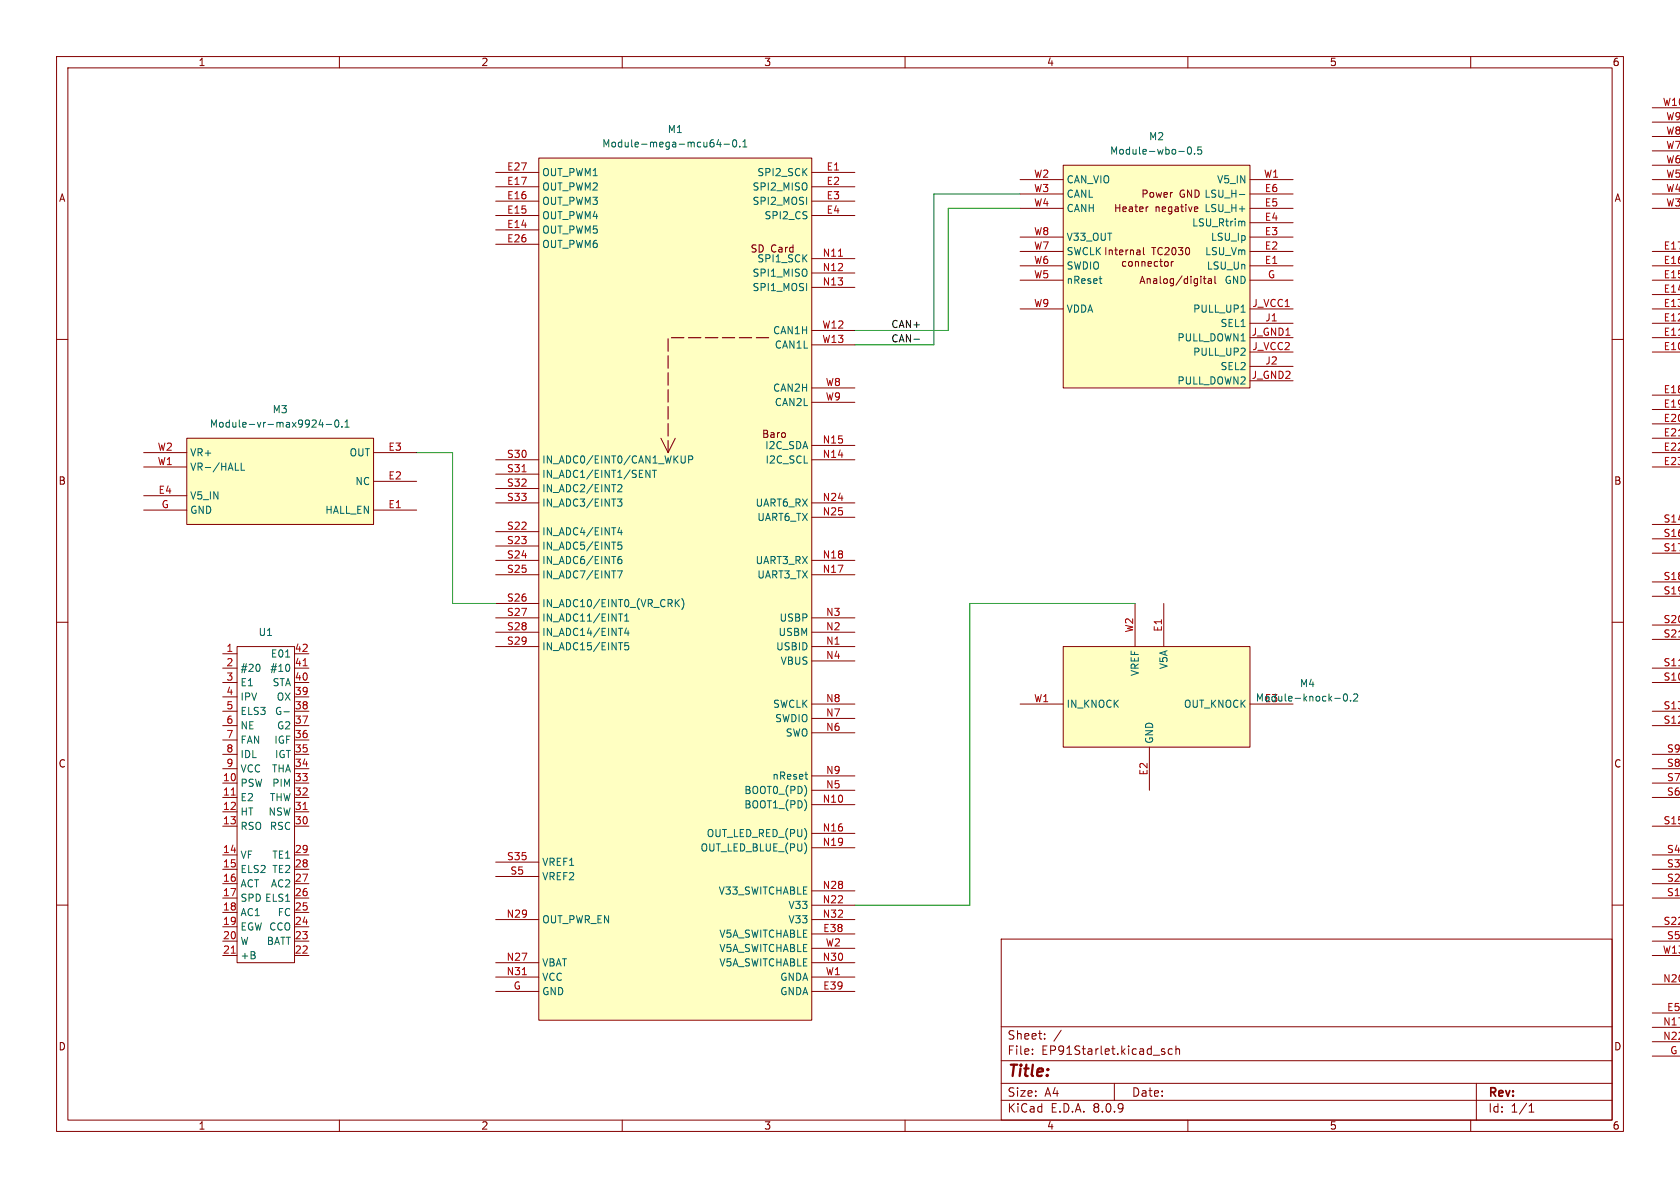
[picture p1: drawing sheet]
<svg xmlns="http://www.w3.org/2000/svg" width="297mm" height="210mm" viewBox="0 0 297 210" stroke-linecap="round" stroke-linejoin="round" font-family="sans-serif">
<g fill="none" stroke="#840000" stroke-width=".18">
<path d="M10 10h277v190h-277zM12 12h273v186h-273zM60 10v2M110 10v2M160 10v2M210 10v2M260 10v2M10 60h2M285 60h2M10 110h2M285 110h2M10 160h2"/>
<path d="M177 166h108v32h-108zM285 160h2M60 198v2M110 198v2M160 198v2M177 194.5h108M177 191.5h108M177 187.5h108M177 181.5h108M182.5 186.3v.1M182.5 185.5v.1M184.7 183.6v.1"/>
<path d="M184.7 182.8v.1M187.6 182.1l-1.3 2M197 191.5v3M205.5 185.9l.4 .1 .1 .2-.3 .2h-.2M205.5 185.4l.4 .1M207.2 185.5l-.4-.1-.3 .3v.4l.2 .2h.5M207.9 185.5l.2-.1 .4 .1v.9M207.9 184.9v1.5M210 198v2M260 198v2M261 191.5v6.5M270.3 196.6h.9"/>
<path d="M270.3 195.5l.4-.4v1.5"/>
</g>
<path d="M188 114.3h33v17.8h-33z" fill="#ffffc2"/>
<path d="M188 114.3h33v17.8h-33zM200.7 106.7v7.6M205.7 106.7v7.6M180.3 124.5h7.7M203.2 132.1v7.6M221 124.5h7.6" fill="none" stroke="#840000" stroke-width=".18"/>
<path d="M236 123.4h.9M237.7 122.7h.1a.68 .68 0 0 1 .4 .6 .68 .68 0 0 1-.4 .6 .84 .84 0 0 1-.1-1.2zM238.8 123.8v.1M239.3 122.8l.5-.1 .2 .3-.8 .9h.8" fill="none" stroke="#006464" stroke-width=".18"/>
<path d="M188 29.2h33v39.4h-33z" fill="#ffffc2"/>
<g fill="none" stroke="#840000" stroke-width=".18">
<path d="M292.1 19.1h5M180.3 36.8h7.7M180.3 34.3h7.7M180.3 31.8h7.7M188 29.2h33v39.4h-33zM203 36.6h-.3M211.3 36.6h.4l.1 .3-.6 .1M211.7 37.3l-.4 .1M221 39.4h7.6M221 36.8h7.6M221 34.3h7.6M221 31.8h7.6"/>
<path d="M292.1 36.8h5M292.1 34.3h5M292.1 31.8h5M292.1 29.2h5M292.1 26.7h5M292.1 24.1h5M292.1 21.6h5M180.3 47h7.7M180.3 44.5h7.7M180.3 41.9h7.7M180.3 49.5h7.7M180.3 54.6h7.7"/>
<path d="M195.5 43.8v1.2M196.1 44.2v.8M196.1 44.3l.2-.1h.3v.8M197.1 44.2h.5M197.2 43.8v1.1l.4 .1M197.9 44.6l.6-.1v-.3h-.4l-.2 .2 .1 .6h.5M199 46.3l-.3-.1-.3 .3 .1 .5h.5M199.1 44.2v.8M199.4 44.2l-.3 .2M199.6 46.4l.2-.2 .3 .2 .1 .4-.1 .2-.3 .1-.2-.1zM199.8 44.3l.2-.1h.3l.1 .8M199.8 44.2v.8"/>
<path d="M200.7 46.4l.2-.2 .3 .1 .1 .8M200.7 46.2v.9M201 44.2h.5v.8M201.5 44.5h-.4l-.2 .2 .2 .3h.4M201.9 46.4l.2-.2 .3 .1v.8M201.9 46.2v.9M202.1 43.8v1.1l.2 .1M203 46.7l.6-.2-.1-.2-.4-.1-.1 .2v.6h.5M203.6 43.8h.7M204 43.8v1.2M204.7 46.3l-.4-.1-.2 .3 .1 .5h.5M205 46.2h.5"/>
<path d="M205.2 45.8v1.1l.3 .2M205.5 43.9a.6 .6 0 0 0-.9 .4 .6 .6 0 0 0 .6 .7l.3-.1M205.9 46.4l.2-.2 .4 .2v.4l-.1 .2-.3 .1-.2-.1zM206 43.9l.4-.1 .3 .3-.8 .9h.8M207.1 46.2v.9M207.3 43.8h.2a.68 .68 0 0 1 .4 .6 .68 .68 0 0 1-.4 .6 .84 .84 0 0 1-.2-1.2zM207.4 46.2l-.3 .3M208.3 43.8h.8l-.4 .4 .3 .2v.5l-.1 .1-.6-.1M209.7 43.9l.2-.1a.68 .68 0 0 1 .4 .6 .68 .68 0 0 1-.4 .6l-.2-.1-.1-.4zM212.7 49.3h.5M212.9 48.8v1.1l.3 .2M213.6 49.3h.5l.1 .8"/>
<path d="M214.2 49.6h-.4l-.2 .2 .2 .3 .4-.1M214.8 48.8v1.1l.2 .2M221 47h7.6M221 44.5h7.6M221 41.9h7.6M221 49.5h7.6M221 57.2h7.6M221 59.7h7.6M221 54.6h7.6M292.1 47h5M292.1 44.5h5M292.1 49.5h5"/>
<path d="M292.1 57.2h5M292.1 59.7h5M292.1 54.6h5M292.1 52.1h5M221 64.8h7.6M221 67.3h7.6M221 62.2h7.6M292.1 62.2h5M292.1 69.9h5M292.1 72.4h5M292.1 74.9h5M292.1 77.5h5"/>
<path d="M292.1 80h5M292.1 82.6h5M292.1 92.7h5M292.1 95.3h5M292.1 97.8h5M39.4 118.1h2.5M39.4 115.6h2.5M41.9 114.3h10.2v55.9h-10.2zM52.1 118.1h2.5M52.1 115.6h2.5M292.1 118.1h5M292.1 102.9h5"/>
<path d="M292.1 105.4h5M292.1 110.5h5M292.1 113h5M39.4 120.7h2.5M39.4 128.3h2.5M39.4 125.7h2.5M39.4 138.4h2.5M39.4 135.9h2.5M39.4 133.4h2.5M39.4 130.8h2.5M39.4 123.2h2.5M52.1 120.7h2.5"/>
<path d="M52.1 128.3h2.5M52.1 125.7h2.5M52.1 138.4h2.5M52.1 135.9h2.5M52.1 133.4h2.5M52.1 130.8h2.5M52.1 123.2h2.5M292.1 120.7h5M292.1 128.3h5M292.1 125.7h5M292.1 138.4h5M292.1 135.9h5"/>
<path d="M292.1 133.4h5M39.4 158.8h2.5M39.4 146.1h2.5M39.4 156.2h2.5M39.4 153.7h2.5M39.4 151.1h2.5M39.4 141h2.5M39.4 143.5h2.5M52.1 158.8h2.5M52.1 146.1h2.5M52.1 156.2h2.5M52.1 153.7h2.5"/>
<path d="M52.1 151.1h2.5M52.1 141h2.5M52.1 143.5h2.5M292.1 158.8h5M292.1 146.1h5M292.1 156.2h5M292.1 153.7h5M292.1 151.1h5M292.1 141h5M39.4 163.8h2.5M39.4 166.4h2.5M39.4 168.9h2.5"/>
<path d="M39.4 161.3h2.5M52.1 163.8h2.5M52.1 166.4h2.5M52.1 168.9h2.5M52.1 161.3h2.5M292.1 179.1h5M292.1 174h5M292.1 163.8h5M292.1 166.4h5M292.1 168.9h5M292.1 186.7h5M292.1 181.6h5"/>
<path d="M292.1 184.2h5"/>
</g>
<path d="M210 26.1l.2-.1a.68 .68 0 0 1 .5 .6 .68 .68 0 0 1-.5 .6l-.2-.1-.1-.3zM211.2 27.1v.1M212.4 26h-.6l-.1 .6 .2-.1h.4l.2 .2-.1 .4-.2 .1-.5-.1M219.1 34.4h1M219.7 39.1l.4 .2v.6M194.3 49.3h.5M194.6 50l.2 .1M219.4 55.2h.7M45.9 117.7v.7M50.5 116.1h.7M51.2 117.7v.7M50.2 125.8h1" fill="none" stroke="#006464" stroke-width=".18"/>
<path d="M53.6 117.7h.7M40.9 140.6h.7M53.6 143.1h.7M40.9 168.5h.7" fill="none" stroke="#a90000" stroke-width=".18"/>
<path d="M95.2 27.9h48.3v152.4h-48.3z" fill="#ffffc2"/>
<g fill="none" stroke="#840000" stroke-width=".18">
<path d="M87.6 30.5h7.6M87.6 38.1h7.6M87.6 35.6h7.6M87.6 33h7.6M95.2 27.9h48.3v152.4h-48.3zM143.5 30.5h7.6M143.5 38.1h7.6M143.5 35.6h7.6M143.5 33h7.6M87.6 40.6h7.6M87.6 43.2h7.6M143.5 45.7h7.6"/>
<path d="M143.5 48.3h7.6M143.5 50.8h7.6M143.5 58.4h7.6M116.8 77.5l1.3 2.5 1.3-2.5M143.5 78.7h7.6M143.5 61h7.6M143.5 68.6h7.6M143.5 71.1h7.6M87.6 81.3h7.6M87.6 99.1h7.6M87.6 88.9h7.6M87.6 94h7.6"/>
<path d="M87.6 96.5h7.6M87.6 83.8h7.6M87.6 86.4h7.6M143.5 81.3h7.6M143.5 99.1h7.6M143.5 88.9h7.6M143.5 91.4h7.6M87.6 114.3h7.6M87.6 101.6h7.6M87.6 111.8h7.6M87.6 109.2h7.6M87.6 106.7h7.6"/>
<path d="M143.5 114.3h7.6M143.5 101.6h7.6M143.5 111.8h7.6M143.5 109.2h7.6M143.5 116.8h7.6M143.5 139.7h7.6M143.5 129.5h7.6M143.5 127h7.6M143.5 124.5h7.6M143.5 137.2h7.6M87.6 152.4h7.6M87.6 154.9h7.6"/>
<path d="M143.5 142.2h7.6M143.5 147.3h7.6M143.5 149.9h7.6M143.5 157.5h7.6M87.6 175.3h7.6M87.6 170.2h7.6M87.6 162.6h7.6M87.6 172.7h7.6M143.5 165.1h7.6M143.5 175.3h7.6M143.5 160h7.6M143.5 170.2h7.6"/>
<path d="M143.5 162.6h7.6M143.5 172.7h7.6M143.5 167.6h7.6"/>
</g>
<path d="M135.9 59.7h-17.8v20.3" fill="none" stroke="#840000" stroke-width=".2" stroke-dasharray="2.2 .8"/>
<path d="M148.2 45.3h.8M92.3 83.4h.7M92.3 172.3h.8" fill="none" stroke="#a90000" stroke-width=".18"/>
<g fill="none" stroke="#006464" stroke-width=".18">
<path d="M127 24.6l-.3 1h.8M127.3 25.1v.9M128 25.5h1M129.6 24.8l.2-.1a.68 .68 0 0 1 .5 .6 .68 .68 0 0 1-.5 .7l-.2-.1-.1-.4zM130.8 25.9v.1M131.3 26h.7M131.3 25.1l.4-.4v1.3M109.2 88.2h.7l-.4 .5 .4 .1v.6l-.2 .1-.5-.1M109.2 85.8l.5-.1 .2 .3-.7 .9h.7M109.3 99l.4-.1 .2 .2-.1 .5h-.3l-.2-.1M109.5 93.2l-.3 .9h.8M109.8 93.7v.9"/>
<path d="M109.8 98.4h-.3l-.2 .3M109.9 95.8h-.6l-.1 .6 .2-.1 .4 .1 .1 .2v.4l-.2 .1-.5-.1M114.2 83.1l.7 1.3v-1.3M115.3 83.1h.8M115.7 83.1v1.3M121.1 80.6v1l-.1 .2-.3 .1M121.7 81.3l.6-.1 .2-.2-.1-.3-.7-.1v1.3M109.2 100.9h.8l-.5 1.3M109.3 108.5h.8M110.4 109.8h.8M110.4 108.9l.4-.4v1.3M110.7 111l-.3 .9h.8"/>
<path d="M111 111.5v.8M111.1 113.6h-.6l-.1 .6 .2-.1 .4 .1 .2 .1-.1 .5-.2 .1-.5-.1M119.6 106.5l.5 .8M120.1 106l-.7 .7M120.5 105.8a1.46 1.46 0 0 1 0 1.9M142.3 136.9h.5M142.5 137.7h.3"/>
</g>
<path d="M33 77.5h33v15.2h-33z" fill="#ffffc2"/>
<path d="M33 77.5h33v15.2h-33zM25.4 90.2h7.6M25.4 80h7.6M25.4 87.6h7.6M25.4 82.6h7.6M66 90.2h7.7M66 85.1h7.7M66 80h7.7" fill="none" stroke="#840000" stroke-width=".18"/>
<path d="M56.7 74.2l-.3 .9h.8M57 74.7v.8M57.7 75h.9M59.4 74.3l.1-.1a.68 .68 0 0 1 .4 .7 .68 .68 0 0 1-.4 .6 .84 .84 0 0 1-.1-1.2zM60.4 75.4v.1M61 75.5h.7M61 74.6l.4-.4v1.3M41.6 83.1h.6M42.6 81.9v1.2h.6" fill="none" stroke="#006464" stroke-width=".18"/>
<path d="M161.6 60h.9" fill="none" stroke="#0f0f0f" stroke-width=".18"/>
<path d="M180.3 34.3h-15.2v26.7h-14M180.3 36.8h-12.7v21.6h-16.5M73.7 80h6.3v26.7h7.6M200.7 106.7h-29.3v53.3h-20.3" fill="none" stroke="#009600" stroke-width=".18"/>
<text font-size="2.8" fill="#840000" x="178" y="190.9">Title:</text>
<g font-size="2.1" fill="#840000">
<text x="178" y="184">Sheet:</text>
<text x="178" y="186.7">File:</text>
<text x="184.1" y="186.7">EP91Starlet.kicad_sch</text>
<text x="178" y="196.9">KiCad</text>
<text x="178" y="194.1">Size:</text>
<text x="184.7" y="194.1">A4</text>
<text x="185.7" y="196.9">E.D.A.</text>
<text x="193.3" y="196.9">8.0.9</text>
<text x="200" y="194.1">Date:</text>
<text x="263" y="194.3">Rev:</text>
<text x="263" y="196.9">Id:</text>
<text x="267.1" y="196.9">1/1</text>
</g>
<g font-size="1.8" fill="#840000">
<text x="35" y="11.9">1</text>
<text x="85" y="11.9">2</text>
<text x="135" y="11.9">3</text>
<text x="185" y="11.9">4</text>
<text x="235" y="11.9">5</text>
<text x="285" y="11.9">6</text>
<text x="10.3" y="35.9">A</text>
<text x="201.7" y="35.2">Power</text>
<text x="285.3" y="35.9">A</text>
<text x="196.8" y="37.7">Heater</text>
<text x="204.2" y="37.7">negative</text>
<text x="201.3" y="50.4">Analog/digital</text>
<text x="10.3" y="85.9">B</text>
<text x="285.3" y="85.9">B</text>
<text x="10.3" y="135.9">C</text>
<text x="285.3" y="135.9">C</text>
<text x="10.3" y="185.9">D</text>
<text x="285.3" y="185.9">D</text>
<text x="35" y="199.9">1</text>
<text x="85" y="199.9">2</text>
<text x="135" y="199.9">3</text>
<text x="185" y="199.9">4</text>
<text x="235" y="199.9">5</text>
<text x="285" y="199.9">6</text>
</g>
<g font-size="1.8" fill="#006464">
<text x="117.9" y="23.7">M1</text>
<text x="106.4" y="26.3">Module-mega-mcu64-0.1</text>
<text x="196.1" y="27.5">Module-wbo-0.5</text>
<text x="203" y="25">M2</text>
<text x="95.8" y="33.9">OUT_PWM2</text>
<text x="95.8" y="31.3">OUT_PWM1</text>
<text x="132.9" y="33.9">SPI2_MISO</text>
<text x="133.8" y="31.3">SPI2_SCK</text>
<text x="188.5" y="32.6">CAN_VIO</text>
<text x="188.5" y="35.2">CANL</text>
<text x="208.5" y="35.2">GND LSU_H-</text>
<text x="215.1" y="32.6">V5_IN</text>
<text x="95.8" y="41.5">OUT_PWM5</text>
<text x="95.8" y="39">OUT_PWM4</text>
<text x="95.8" y="36.4">OUT_PWM3</text>
<text x="132.9" y="36.4">SPI2_MOSI</text>
<text x="135.1" y="39">SPI2_CS</text>
<text x="188.5" y="37.7">CANH</text>
<text x="210.7" y="40.2">LSU_Rtrim</text>
<text x="212.8" y="37.7">LSU_H+</text>
<text x="95.8" y="44">OUT_PWM6</text>
<text x="132.6" y="44.9">SD Card</text>
<text x="133.8" y="46.6">SPI1_SCK</text>
<text x="188.5" y="47.9">SWDIO</text>
<text x="188.5" y="45.3">SWCLK</text>
<text x="188.5" y="42.8">V33_OUT</text>
<text x="189.9" y="46.3">Internal</text>
<text x="213" y="45.3">LSU_Vm</text>
<text x="213.3" y="47.9">LSU_Un</text>
<text x="214" y="42.8">LSU_Ip</text>
<text x="132.9" y="49.1">SPI1_MISO</text>
<text x="132.9" y="51.7">SPI1_MOSI</text>
<text x="188.5" y="50.4">nReset</text>
<text x="216.4" y="50.4">GND</text>
<text x="136.6" y="59.3">CAN1H</text>
<text x="188.5" y="55.5">VDDA</text>
<text x="210.8" y="55.5">PULL_UP1</text>
<text x="215.7" y="58">SEL1</text>
<text x="136.9" y="61.8">CAN1L</text>
<text x="208.1" y="60.6">PULL_DOWN1</text>
<text x="210.8" y="63.1">PULL_UP2</text>
<text x="215.7" y="65.6">SEL2</text>
<text x="136.6" y="69.4">CAN2H</text>
<text x="136.9" y="72">CAN2L</text>
<text x="208.1" y="68.2">PULL_DOWN2</text>
<text x="37" y="75.8">Module-vr-max9924-0.1</text>
<text x="48.1" y="73.3">M3</text>
<text x="134.6" y="77.6">Baro</text>
<text x="33.5" y="83.4">VR-/HALL</text>
<text x="33.5" y="80.9">VR+</text>
<text x="61.7" y="80.9">OUT</text>
<text x="95.8" y="82.1">IN_ADC0/EINT0/CAN1_WKUP</text>
<text x="135.2" y="79.6">I2C_SDA</text>
<text x="135.2" y="82.1">I2C_SCL</text>
<text x="33.5" y="88.5">V5_IN</text>
<text x="62.7" y="86">NC</text>
<text x="95.8" y="84.7">IN_ADC1/EINT1/SENT</text>
<text x="95.8" y="87.2">IN_ADC2/EINT2</text>
<text x="95.8" y="89.8">IN_ADC3/EINT3</text>
<text x="133.5" y="89.8">UART6_RX</text>
<text x="33.5" y="91">GND</text>
<text x="57.4" y="91">HALL_EN</text>
<text x="95.8" y="94.8">IN_ADC4/EINT4</text>
<text x="133.8" y="92.3">UART6_TX</text>
<text x="95.8" y="97.4">IN_ADC5/EINT5</text>
<text x="95.8" y="99.9">IN_ADC6/EINT6</text>
<text x="133.5" y="99.9">UART3_RX</text>
<text x="95.8" y="102.5">IN_ADC7/EINT7</text>
<text x="95.8" y="107.5">IN_ADC10/EINT0_(VR_CRK)</text>
<text x="133.8" y="102.5">UART3_TX</text>
<text x="45.6" y="112.6">U1</text>
<text x="95.8" y="110.1">IN_ADC11/EINT1</text>
<text x="95.8" y="112.6">IN_ADC14/EINT4</text>
<text x="137.5" y="112.6">USBM</text>
<text x="137.7" y="110.1">USBP</text>
<text x="42.4" y="119">#20</text>
<text x="47.7" y="119">#10</text>
<text x="47.8" y="116.4">E01</text>
<text x="95.8" y="115.2">IN_ADC15/EINT5</text>
<text x="137.1" y="115.2">USBID</text>
<text x="137.9" y="117.7">VBUS</text>
<text x="201.5" y="119.6" transform="rotate(-90 201.5 119.6)">VREF</text>
<text x="206.6" y="118.4" transform="rotate(-90 206.6 118.4)">V5A</text>
<text x="42.4" y="121.5">E1</text>
<text x="42.4" y="124.1">IPV</text>
<text x="48.1" y="121.5">STA</text>
<text x="48.8" y="124.1">OX</text>
<text x="136.6" y="125.3">SWCLK</text>
<text x="188.5" y="125.3">IN_KNOCK</text>
<text x="209.2" y="125.3">OUT_KNOCK</text>
<text x="221.9" y="124.2">Module-knock-0.2</text>
<text x="223.5" y="124.2">E3</text>
<text x="229.7" y="121.7">M4</text>
<text x="42.4" y="126.6">ELS3</text>
<text x="42.4" y="129.1">NE</text>
<text x="42.4" y="131.7">FAN</text>
<text x="48.4" y="131.7">IGF</text>
<text x="48.5" y="126.6">G-</text>
<text x="48.9" y="129.1">G2</text>
<text x="136.9" y="127.9">SWDIO</text>
<text x="138.8" y="130.4">SWO</text>
<text x="204.1" y="131.6" transform="rotate(-90 204.1 131.6)">GND</text>
<text x="42.4" y="134.2">IDL</text>
<text x="42.4" y="136.8">VCC</text>
<text x="48" y="136.8">THA</text>
<text x="48.5" y="134.2">IGT</text>
<text x="42.4" y="139.3">PSW</text>
<text x="42.4" y="141.8">E2</text>
<text x="47.6" y="141.8">THW</text>
<text x="48" y="139.3">PIM</text>
<text x="131.5" y="143.1">BOOT1_(PD)</text>
<text x="131.5" y="140.6">BOOT0_(PD)</text>
<text x="136.4" y="138">nReset</text>
<text x="42.4" y="144.4">HT</text>
<text x="42.4" y="146.9">RSO</text>
<text x="47.4" y="144.4">NSW</text>
<text x="47.6" y="146.9">RSC</text>
<text x="124.8" y="148.2">OUT_LED_RED_(PU)</text>
<text x="42.4" y="152">VF</text>
<text x="42.4" y="154.5">ELS2</text>
<text x="48" y="154.5">TE2</text>
<text x="48" y="152">TE1</text>
<text x="95.8" y="153.3">VREF1</text>
<text x="95.8" y="155.8">VREF2</text>
<text x="123.7" y="150.7">OUT_LED_BLUE_(PU)</text>
<text x="42.4" y="157.1">ACT</text>
<text x="42.4" y="159.6">SPD ELS1</text>
<text x="47.8" y="157.1">AC2</text>
<text x="127" y="158.3">V33_SWITCHABLE</text>
<text x="139.3" y="160.9">V33</text>
<text x="42.4" y="162.2">AC1</text>
<text x="42.4" y="164.7">EGW CCO</text>
<text x="42.4" y="167.2">W</text>
<text x="47.1" y="167.2">BATT</text>
<text x="49" y="162.2">FC</text>
<text x="95.8" y="163.4">OUT_PWR_EN</text>
<text x="127.1" y="166">V5A_SWITCHABLE</text>
<text x="139.3" y="163.4">V33</text>
<text x="42.4" y="169.8">+B</text>
<text x="95.8" y="171">VBAT</text>
<text x="95.8" y="173.6">VCC</text>
<text x="127.1" y="171">V5A_SWITCHABLE</text>
<text x="127.1" y="168.5">V5A_SWITCHABLE</text>
<text x="137.8" y="173.6">GNDA</text>
<text x="95.8" y="176.1">GND</text>
<text x="137.8" y="176.1">GNDA</text>
</g>
<g font-size="1.8" fill="#a90000">
<text x="293.9" y="18.8">W10</text>
<text x="294.5" y="23.9">W8</text>
<text x="294.5" y="21.3">W9</text>
<text x="294.5" y="29">W6</text>
<text x="294.5" y="26.4">W7</text>
<text x="89.6" y="35.3">E16</text>
<text x="89.6" y="32.8">E17</text>
<text x="89.6" y="30.2">E27</text>
<text x="146" y="30.2">E1</text>
<text x="146" y="32.8">E2</text>
<text x="146" y="35.3">E3</text>
<text x="182.7" y="31.5">W2</text>
<text x="182.7" y="34">W3</text>
<text x="223.4" y="31.5">W1</text>
<text x="223.5" y="34">E6</text>
<text x="294.5" y="34">W4</text>
<text x="294.5" y="31.5">W5</text>
<text x="89.6" y="40.4">E14</text>
<text x="89.6" y="37.8">E15</text>
<text x="146" y="37.8">E4</text>
<text x="182.7" y="36.6">W4</text>
<text x="182.7" y="41.7">W8</text>
<text x="223.5" y="41.7">E3</text>
<text x="223.5" y="39.1">E4</text>
<text x="223.5" y="36.6">E5</text>
<text x="294.5" y="36.6">W3</text>
<text x="89.6" y="42.9">E26</text>
<text x="145.3" y="45.5">N11</text>
<text x="182.7" y="46.7">W6</text>
<text x="182.7" y="44.2">W7</text>
<text x="223.5" y="46.7">E1</text>
<text x="223.5" y="44.2">E2</text>
<text x="294" y="46.7">E16</text>
<text x="294" y="44.2">E17</text>
<text x="145.3" y="48">N12</text>
<text x="145.3" y="50.5">N13</text>
<text x="182.7" y="49.3">W5</text>
<text x="224.1" y="49.3">G</text>
<text x="294" y="51.8">E14</text>
<text x="294" y="49.3">E15</text>
<text x="145.3" y="58.2">W12</text>
<text x="182.7" y="54.4">W9</text>
<text x="221.2" y="59.4">J_GND1</text>
<text x="221.3" y="54.4">J_VCC1</text>
<text x="223.6" y="56.9">J1</text>
<text x="294" y="59.4">E11</text>
<text x="294" y="56.9">E12</text>
<text x="294" y="54.4">E13</text>
<text x="145.3" y="60.7">W13</text>
<text x="221.3" y="62">J_VCC2</text>
<text x="223.6" y="64.5">J2</text>
<text x="294" y="62">E10</text>
<text x="145.9" y="68.3">W8</text>
<text x="145.9" y="70.9">W9</text>
<text x="221.2" y="67.1">J_GND2</text>
<text x="294" y="69.6">E18</text>
<text x="294" y="72.1">E19</text>
<text x="294" y="74.7">E20</text>
<text x="294" y="77.2">E21</text>
<text x="27.8" y="82.3">W1</text>
<text x="27.8" y="79.8">W2</text>
<text x="68.6" y="79.8">E3</text>
<text x="89.5" y="81">S30</text>
<text x="89.5" y="83.6">S31</text>
<text x="145.3" y="81">N14</text>
<text x="145.3" y="78.5">N15</text>
<text x="294" y="79.8">E22</text>
<text x="294" y="82.3">E23</text>
<text x="27.9" y="87.4">E4</text>
<text x="28.5" y="89.9">G</text>
<text x="68.6" y="89.9">E1</text>
<text x="68.6" y="84.8">E2</text>
<text x="89.5" y="86.1">S32</text>
<text x="89.5" y="88.6">S33</text>
<text x="145.3" y="88.6">N24</text>
<text x="89.5" y="93.7">S22</text>
<text x="145.3" y="91.2">N25</text>
<text x="294" y="92.5">S14</text>
<text x="294" y="95">S16</text>
<text x="89.5" y="96.3">S23</text>
<text x="89.5" y="98.8">S24</text>
<text x="89.5" y="101.3">S25</text>
<text x="145.3" y="101.3">N17</text>
<text x="145.3" y="98.8">N18</text>
<text x="294" y="97.5">S17</text>
<text x="89.5" y="106.4">S26</text>
<text x="294" y="102.6">S18</text>
<text x="294" y="105.2">S19</text>
<text x="89.5" y="109">S27</text>
<text x="89.5" y="111.5">S28</text>
<text x="145.9" y="111.5">N2</text>
<text x="145.9" y="109">N3</text>
<text x="200.4" y="111.9" transform="rotate(-90 200.4 111.9)">W2</text>
<text x="205.5" y="111.8" transform="rotate(-90 205.5 111.8)">E1</text>
<text x="294" y="110.2">S20</text>
<text x="294" y="112.8">S21</text>
<text x="39.9" y="115.3">1</text>
<text x="39.9" y="117.9">2</text>
<text x="52" y="117.9">41</text>
<text x="52" y="115.3">42</text>
<text x="89.5" y="114">S29</text>
<text x="145.9" y="114">N1</text>
<text x="145.9" y="116.6">N4</text>
<text x="294" y="117.9">S11</text>
<text x="39.9" y="120.4">3</text>
<text x="39.9" y="122.9">4</text>
<text x="39.9" y="125.5">5</text>
<text x="52" y="125.5">38</text>
<text x="52" y="122.9">39</text>
<text x="52" y="120.4">40</text>
<text x="145.9" y="124.2">N8</text>
<text x="182.7" y="124.2">W1</text>
<text x="294" y="120.4">S10</text>
<text x="294" y="125.5">S13</text>
<text x="39.9" y="128">6</text>
<text x="39.9" y="130.6">7</text>
<text x="52" y="130.6">36</text>
<text x="52" y="128">37</text>
<text x="145.9" y="129.3">N6</text>
<text x="145.9" y="126.7">N7</text>
<text x="294" y="128">S12</text>
<text x="39.9" y="133.1">8</text>
<text x="39.9" y="135.6">9</text>
<text x="52" y="135.6">34</text>
<text x="52" y="133.1">35</text>
<text x="145.9" y="136.9">N9</text>
<text x="202.9" y="137.2" transform="rotate(-90 202.9 137.2)">E2</text>
<text x="294.6" y="135.6">S8</text>
<text x="294.6" y="133.1">S9</text>
<text x="39.3" y="138.2">10</text>
<text x="39.3" y="140.7">11</text>
<text x="39.3" y="143.3">12</text>
<text x="52" y="143.3">31</text>
<text x="52" y="140.7">32</text>
<text x="52" y="138.2">33</text>
<text x="145.3" y="142">N10</text>
<text x="145.9" y="139.4">N5</text>
<text x="294.6" y="140.7">S6</text>
<text x="294.6" y="138.2">S7</text>
<text x="39.3" y="145.8">13</text>
<text x="52" y="145.8">30</text>
<text x="145.3" y="147.1">N16</text>
<text x="145.3" y="149.6">N19</text>
<text x="294" y="145.8">S15</text>
<text x="39.3" y="150.9">14</text>
<text x="39.3" y="153.4">15</text>
<text x="39.3" y="156">16</text>
<text x="52" y="156">27</text>
<text x="52" y="153.4">28</text>
<text x="52" y="150.9">29</text>
<text x="89.5" y="152.1">S35</text>
<text x="90.1" y="154.7">S5</text>
<text x="294.6" y="156">S2</text>
<text x="294.6" y="153.4">S3</text>
<text x="294.6" y="150.9">S4</text>
<text x="39.3" y="158.5">17</text>
<text x="39.3" y="161">18</text>
<text x="52" y="161">25</text>
<text x="52" y="158.5">26</text>
<text x="145.3" y="159.8">N22</text>
<text x="145.3" y="157.2">N28</text>
<text x="294.6" y="158.5">S1</text>
<text x="39.3" y="163.6">19</text>
<text x="39.3" y="166.1">20</text>
<text x="52" y="166.1">23</text>
<text x="52" y="163.6">24</text>
<text x="89.5" y="162.3">N29</text>
<text x="145.3" y="162.3">N32</text>
<text x="145.4" y="164.8">E38</text>
<text x="145.9" y="167.4">W2</text>
<text x="294" y="163.6">S22</text>
<text x="294.6" y="166.1">S5</text>
<text x="39.3" y="168.7">21</text>
<text x="52" y="168.7">22</text>
<text x="89.5" y="169.9">N27</text>
<text x="89.5" y="172.5">N31</text>
<text x="145.3" y="169.9">N30</text>
<text x="145.9" y="172.5">W1</text>
<text x="293.9" y="168.7">W13</text>
<text x="293.9" y="173.7">N20</text>
<text x="90.7" y="175">G</text>
<text x="145.4" y="175">E39</text>
<text x="294.6" y="178.8">E5</text>
<text x="293.9" y="181.4">N17</text>
<text x="293.9" y="183.9">N22</text>
<text x="295.2" y="186.4">G</text>
</g>
<g font-size="1.8" fill="#0f0f0f">
<text x="157.5" y="58.1">CAN+</text>
<text x="157.5" y="60.6">CAN-</text>
</g>
</svg>
